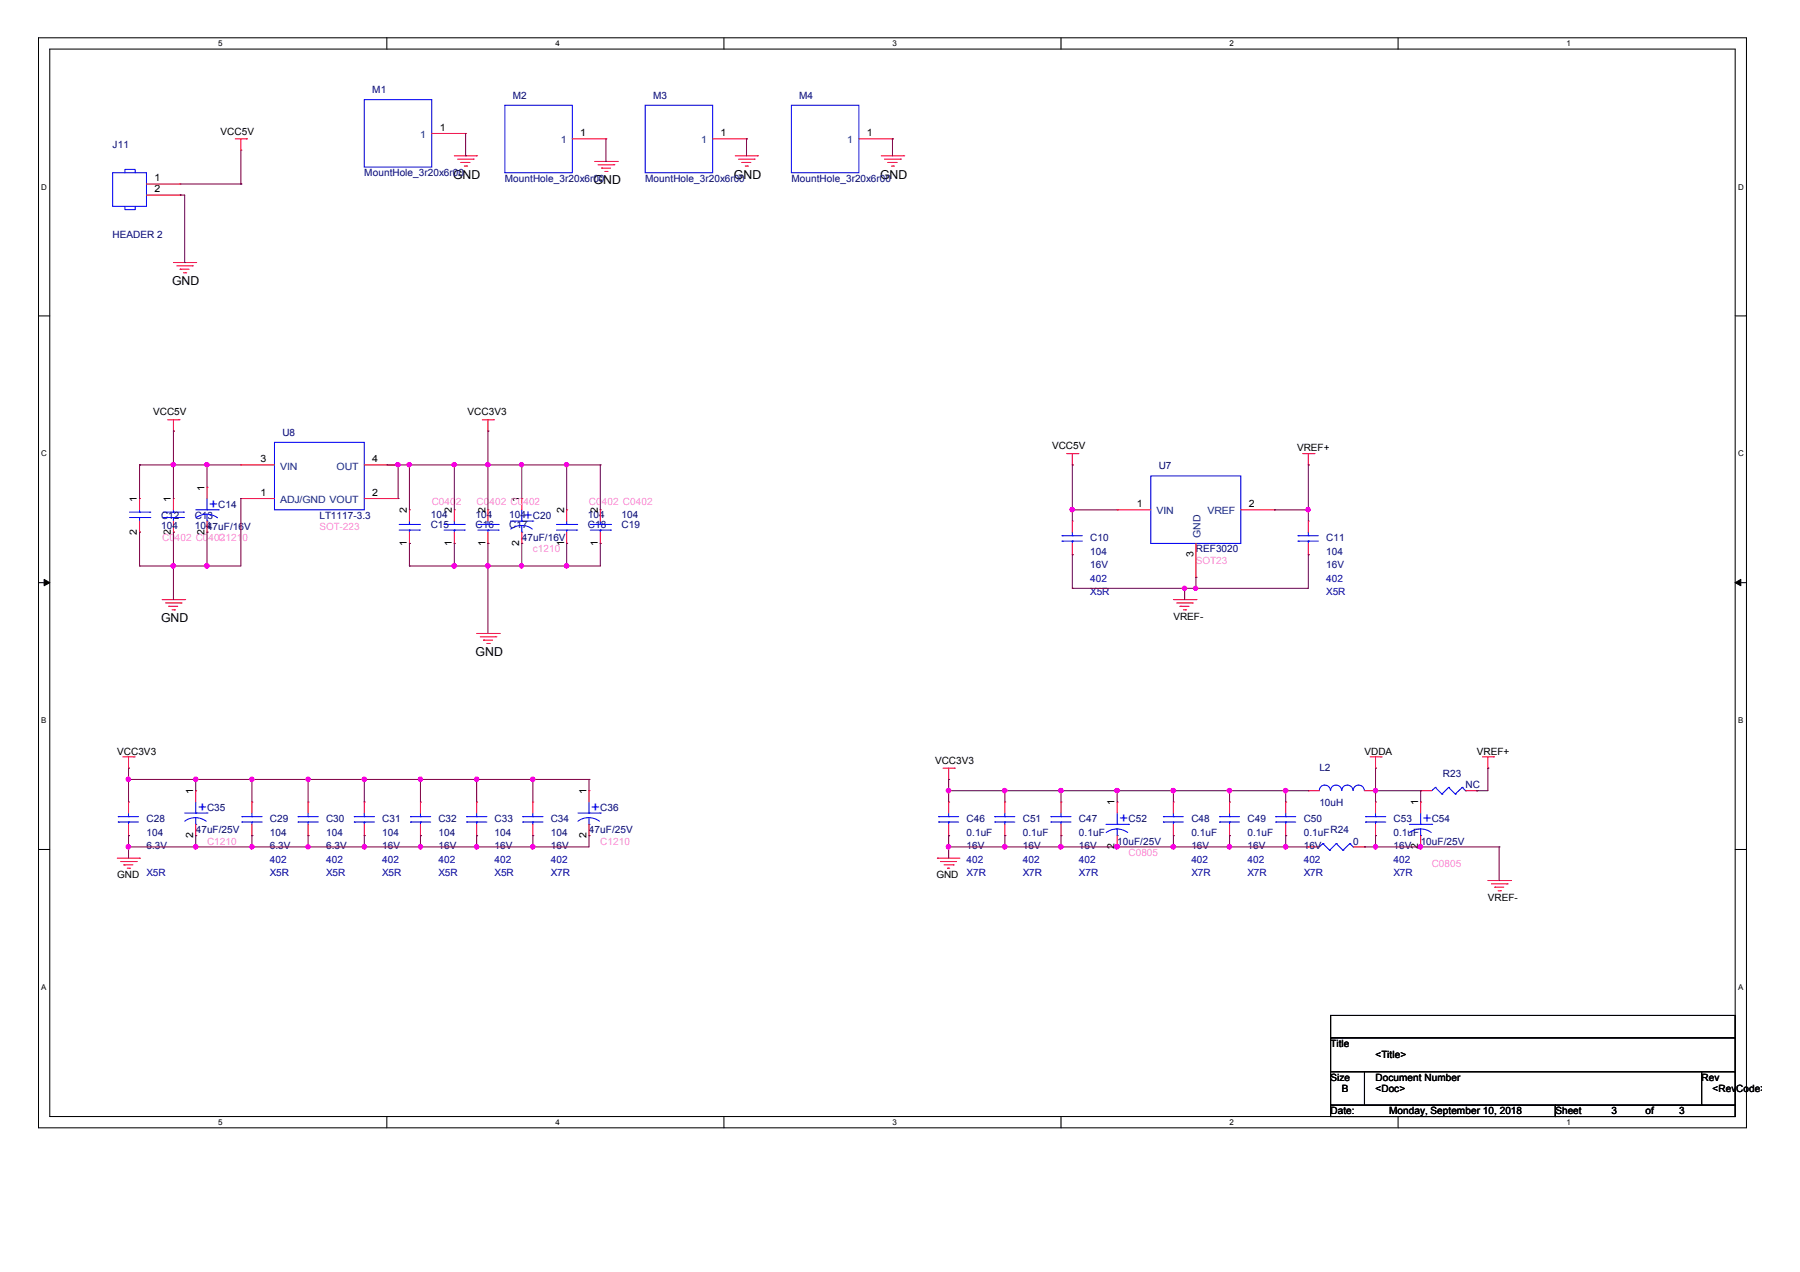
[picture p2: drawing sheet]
<svg xmlns="http://www.w3.org/2000/svg" width="297mm" height="210mm" viewBox="0 0 297 210" stroke-linecap="round" stroke-linejoin="round" font-family="sans-serif">
<path d="M6.3 6.2h281.9v179.9h-281.9zM8.2 8.1h278.1v176.1h-278.1z" fill="none" stroke="#000" stroke-width=".17"/>
<g fill="#fff">
<path d="M36 6.4h.7v1.5h-.7z"/>
<path d="M36 184.5h.7v1.4h-.7z"/>
</g>
<path d="M63.8 6.2v1.9M63.8 184.2v1.9" fill="none" stroke="#000" stroke-width=".17"/>
<g fill="#fff">
<path d="M91.7 6.4h.7v1.5h-.7z"/>
<path d="M91.7 184.5h.7v1.4h-.7z"/>
</g>
<path d="M119.5 6.2v1.9M119.5 184.2v1.9" fill="none" stroke="#000" stroke-width=".17"/>
<g fill="#fff">
<path d="M147.3 6.4h.7v1.5h-.7z"/>
<path d="M147.3 184.5h.7v1.4h-.7z"/>
</g>
<path d="M175.1 6.2v1.9M175.1 184.2v1.9" fill="none" stroke="#000" stroke-width=".17"/>
<g fill="#fff">
<path d="M202.9 6.4h.7v1.5h-.7z"/>
<path d="M202.9 184.5h.7v1.4h-.7z"/>
</g>
<path d="M230.7 6.2v1.9M230.7 184.2v1.9" fill="none" stroke="#000" stroke-width=".17"/>
<g fill="#fff">
<path d="M258.5 6.4h.7v1.5h-.7z"/>
<path d="M258.5 184.5h.7v1.4h-.7z"/>
<path d="M6.8 30.1h.9v1.5h-.9z"/>
<path d="M286.8 30.1h.9v1.5h-.9z"/>
<path d="M6.8 74.1h.9v1.5h-.9z"/>
<path d="M286.8 74.1h.9v1.5h-.9z"/>
</g>
<path d="M6.3 52.1h1.9M286.3 52.1h1.9" fill="none" stroke="#000" stroke-width=".17"/>
<g fill="#fff">
<path d="M6.8 118.2h.9v1.4h-.9z"/>
<path d="M286.8 118.2h.9v1.4h-.9z"/>
</g>
<path d="M6.3 96.2h1.9M286.3 96.2h1.9" fill="none" stroke="#000" stroke-width=".17"/>
<g fill="#000" stroke="#000" stroke-width=".17">
<path d="M7.3 95.6l.9 .6-.9 .5z" fill-rule="evenodd"/>
<path d="M286.3 96.2l1-.6v1.1z" fill-rule="evenodd"/>
</g>
<g fill="#fff">
<path d="M6.8 162.2h.8v1.5h-.8z"/>
<path d="M286.8 162.2h.8v1.5h-.8z"/>
</g>
<path d="M6.3 140.2h1.9M286.3 140.2h1.9M219.6 167.6h66.7v3.7h-66.7zM219.6 171.3h66.7v5.5h-66.7zM219.6 176.8h5.6v5.6h-5.6zM225.2 176.8h55.6v5.6h-55.6zM280.8 176.8h5.5v5.6h-5.5zM219.6 182.4h37.1v1.8h-37.1zM256.7 182.4h29.6v1.8h-29.6z" fill="none" stroke="#000" stroke-width=".17"/>
<g fill="none" stroke="#f00" stroke-width=".17">
<path d="M24.2 30.4h5.5M24.2 32.2h5.5M29.7 30.4h.1M29.7 32.2h.1M38.8 22.9h1.9M39.8 24.8h.1M39.8 22.9v1.9M40.7 22.9h.1M71.2 22h5.6M75 25.7h3.7M75.5 26.3h2.6M76.1 26.8h.1"/>
<path d="M76.1 26.8h1.5M76.6 27.4h.4M76.8 22h.1M77 27.4h.1M78.1 26.3h.1M78.7 25.7h.1M94.4 22.9h5.6M98.1 26.6h3.8M98.7 27.2h2.6M99.3 27.7h.1M99.3 27.7h1.5M99.8 28.3h.4"/>
<path d="M100 22.9h.1M100.2 28.3h.1M101.3 27.2h.1M101.9 26.6h.1M117.6 22.9h5.6M121.3 25.7h3.7M121.9 26.3h2.6M122.4 26.8h.1M122.4 26.8h1.5M123 27.4h.4M123.2 22.9h.1M123.4 27.4h.1"/>
<path d="M124.5 26.3h.1M125 25.7h.1M141.7 22.9h5.6M145.4 25.7h3.7M146 26.3h2.6M146.5 26.8h.1M146.5 26.8h1.5M147.1 27.4h.3M147.3 22.9h.1M147.4 27.4h.1M148.6 26.3h.1M149.1 25.7h.1"/>
<path d="M28.6 43.3h3.7M29.2 43.9h2.5M29.7 44.4h.1M29.7 44.4h1.5M30.3 45h.3M30.6 45h.1M31.7 43.9h.1M32.3 43.3h.1M27.7 69.3h1.8M28.6 71.1h.1M28.6 69.3v1.8M29.5 69.3h.1"/>
<path d="M39.8 76.7h.1M39.8 76.7h5.5M60.1 76.7h5.6M65.7 76.7h.1M79.6 69.3h1.8M80.5 71.1h.1M80.5 69.3v1.8M81.4 69.3h.1M176 74.9h1.9M177 76.7h.1M177 74.9v1.8M177.9 74.9h.1"/>
<path d="M215 74.9h1.8M215.9 76.7h.1M215.9 74.9v1.8M216.8 74.9h.1M23 82.3h.1M23 87.8h.1M23 82.3v1.8M23 86v1.8M26.8 98.9h3.7M27.3 99.5h2.6M28.6 82.3h.1M28.6 87.8h.1"/>
<path d="M28.6 82.3v1.8M28.6 86v1.8M29.9 99.5h.1M30.5 98.9h.1M34.2 80.4h.1M34.2 87.8h.1M34.2 80.4v1.9M34.2 86v1.8M39.8 82.3h.1M39.8 82.3h5.5M60.1 82.3h5.6M65.7 82.3h.1"/>
<path d="M67.6 89.7h.1M67.6 84.1h.1M67.6 84.1v1.9M67.6 87.8v1.9M75 89.7h.1M75 84.1h.1M75 84.1v1.9M75 87.8v1.9M80.5 89.7h.1M80.5 84.1h.1M80.5 84.1v1.9M80.5 87.8v1.9"/>
<path d="M86.1 82.3h.1M86.1 89.7h.1M86.1 82.3v1.8M86.1 87.8v1.9M93.5 89.7h.1M93.5 84.1h.1M93.5 84.1v1.9M93.5 87.8v1.9M99.1 89.7h.1M99.1 84.1h.1M99.1 84.1v1.9M99.1 87.8v1.9"/>
<path d="M177 91.5h.1M177 86h.1M177 86v1.8M177 89.7v1.8M184.4 84.1h.1M184.4 84.1h5.5M193.6 98.9h3.8M194.2 99.5h2.6M196.8 99.5h.1M197.4 98.9h.1M197.4 95.3h.1M197.4 89.7v5.6"/>
<path d="M204.8 84.1h5.5M210.3 84.1h.1M215.9 91.5h.1M215.9 86h.1M215.9 86v1.8M215.9 89.7v1.8M27.9 100h.1M27.9 100h1.4M28.4 100.6h.4M28.8 100.6h.1M78.7 104.5h3.7M79.2 105.1h2.6"/>
<path d="M79.8 105.6h.1M79.8 105.6h1.5M80.3 106.2h.4M80.7 106.2h.1M81.8 105.1h.1M82.4 104.5h.1M194.7 100h.1M194.7 100h1.5M195.3 100.6h.4M195.7 100.6h.1M20.3 124.9h1.8M21.2 126.8h.1"/>
<path d="M21.2 137.9h.1M21.2 132.3h.1M21.2 124.9v1.9M21.2 132.3v1.9M21.2 136v1.9M22.1 124.9h.1M32.3 130.5h.1M32.3 137.9h.1M32.3 130.5v1.8M32.3 136v1.9M41.6 137.9h.1M41.6 132.3h.1"/>
<path d="M41.6 132.3v1.9M41.6 136v1.9M50.8 137.9h.1M50.8 132.3h.1M50.8 132.3v1.9M50.8 136v1.9M60.1 137.9h.1M60.1 132.3h.1M60.1 132.3v1.9M60.1 136v1.9M69.4 137.9h.1M69.4 132.3h.1"/>
<path d="M69.4 132.3v1.9M69.4 136v1.9M78.7 137.9h.1M78.7 132.3h.1M78.7 132.3v1.9M78.7 136v1.9M87.9 137.9h.1M87.9 132.3h.1M87.9 132.3v1.9M87.9 136v1.9M97.2 130.5h.1M97.2 137.9h.1"/>
<path d="M97.2 130.5v1.8M97.2 136v1.9M155.6 126.8h1.9M156.5 128.6h.1M156.5 137.9h.1M156.5 132.3h.1M156.5 126.8v1.8M156.5 132.3v1.9M156.5 136v1.9M157.5 126.8h.1M165.8 137.9h.1M165.8 132.3h.1"/>
<path d="M165.8 132.3v1.9M165.8 136v1.9M175.1 137.9h.1M175.1 132.3h.1M175.1 132.3v1.9M175.1 136v1.9M184.4 132.3h.1M184.4 139.8h.1M184.4 132.3v1.9M184.4 137.9v1.9M193.6 137.9h.1M193.6 132.3h.1"/>
<path d="M193.6 132.3v1.9M193.6 136v1.9M202.9 137.9h.1M202.9 132.3h.1M202.9 132.3v1.9M202.9 136v1.9M212.2 137.9h.1M212.2 132.3h.1M212.2 132.3v1.9M212.2 136v1.9M215.9 130.5h.1M215.9 139.8h.1"/>
<path d="M215.9 130.5h1.8M215.9 139.8h1.8M223.3 139.8h1.9M225.2 139.8h.1M225.2 130.5h1.8M226.1 124.9h1.8M227 126.8h.1M227 130.5h.1M227 137.9h.1M227 132.3h.1M227 124.9v1.9M227 132.3v1.9"/>
<path d="M227 136v1.9M227.9 124.9h.1M234.4 132.3h.1M234.4 139.8h.1M234.4 130.5h.1M234.4 132.3v1.9M234.4 137.9v1.9M234.4 130.5h1.9M241.9 130.5h1.8M243.7 130.5h.1M244.6 124.9h1.9M245.5 126.8h.1"/>
<path d="M245.5 124.9v1.9M246.5 124.9h.1M19.3 141.6h3.7M19.9 142.2h2.6M20.4 142.7h.1M20.4 142.7h1.5M21 143.3h.4M21.4 143.3h.1M22.5 142.2h.1M23 141.6h.1M154.7 141.6h.1M154.7 141.6h3.7"/>
<path d="M155.2 142.2h.1M155.2 142.2h2.7M155.8 142.7h1.5M156.4 143.3h.1M156.4 143.3h.3M157.3 142.7h.1M245.5 145.3h3.8M246.1 145.9h2.6M246.7 146.4h.1M246.7 146.4h1.5M247.2 147h.4M247.6 147h.1"/>
<path d="M248.7 145.9h.1M249.3 145.3h.1"/>
</g>
<g fill="none" stroke="#00f" stroke-width=".17">
<path d="M60.1 16.4h11.1v11.2h-11.1zM83.3 17.4h11.1v11.1h-11.1zM106.5 17.4h11.1v11.1h-11.1zM130.6 17.4h11.1v11.1h-11.1zM18.6 28.5h5.6v5.6h-5.6zM20.6 28.5v-.5h1.7v.5M20.6 34.1v.5h1.7v-.5M45.3 73h14.8v11.1h-14.8zM189.9 78.5h14.9v11.2h-14.9zM21.4 85.4h3.3M21.4 84.5h3.3M23 84.5h.1"/>
<path d="M23 85.4h.1M23 84.1v.4M23 85.4v.6M24.7 85.4h.1M24.7 84.5h.1M26.9 85.4h3.4M26.9 84.5h3.4M28.6 84.5h.1M28.6 85.4h.1M28.6 84.1v.4M28.6 85.4v.6M30.3 85.4h.1"/>
<path d="M30.3 84.5h.1M32.3 84.1h3.7M32.3 85.4a2.96 2.96 0 0 1 3.6 0M34.2 86h.1M34.2 84.1h.1M34.2 82.3v1.8M34.2 84.9v1.1M36 84.1h.1M65.9 86.5h3.3M65.9 87.5h3.3M67.6 87.5h.1M67.6 86.5h.1"/>
<path d="M67.6 86v.5M67.6 87.5v.3M69.2 86.5h.1M69.2 87.5h.1M73.3 86.5h3.3M73.3 87.5h3.3M75 87.5h.1M75 86.5h.1M75 86v.5M75 87.5v.3M76.6 86.5h.1M76.6 87.5h.1"/>
<path d="M78.9 86.5h3.3M78.9 87.5h3.3M80.5 87.5h.1M80.5 86.5h.1M80.5 86v.5M80.5 87.5v.3M82.2 86.5h.1M82.2 87.5h.1M84.2 86h3.7M84.3 87.3a2.96 2.96 0 0 1 3.5 0M86.1 87.8h.1M86.1 86h.1"/>
<path d="M86.1 84.1v1.9M86.1 86.7v1.1M87.9 86h.1M91.8 86.5h3.4M91.8 87.5h3.4M93.5 87.5h.1M93.5 86.5h.1M93.5 86v.5M93.5 87.5v.3M95.2 86.5h.1M95.2 87.5h.1M97.4 86.5h3.4"/>
<path d="M97.4 87.5h3.4M99.1 87.5h.1M99.1 86.5h.1M99.1 86v.5M99.1 87.5v.3M100.8 86.5h.1M100.8 87.5h.1M175.3 88.4h.1M175.3 89.3h.1M175.3 88.4h3.3M175.3 89.3h3.3M177 89.3h.1"/>
<path d="M177 88.4h.1M177 87.8v.6M177 89.3v.4M214.2 88.4h.1M214.2 89.3h.1M214.2 88.4h3.4M214.2 89.3h3.4M215.9 89.3h.1M215.9 88.4h.1M215.9 87.8v.6M215.9 89.3v.4M19.5 134.8h.1"/>
<path d="M19.5 135.7h.1M19.5 134.8h3.4M19.5 135.7h3.4M21.2 135.7h.1M21.2 134.8h.1M21.2 134.2v.6M21.2 135.7v.3M30.5 135.5a2.96 2.96 0 0 1 3.5 0M30.5 134.2h3.7M32.3 136h.1M32.3 134.2h.1M32.3 132.3v1.9"/>
<path d="M32.3 134.9v1.1M34.2 134.2h.1M39.9 134.8h.1M39.9 135.7h.1M39.9 134.8h3.4M39.9 135.7h3.4M41.6 135.7h.1M41.6 134.8h.1M41.6 134.2v.6M41.6 135.7v.3M49.2 134.8h.1M49.2 135.7h.1"/>
<path d="M49.2 134.8h3.3M49.2 135.7h3.3M50.8 135.7h.1M50.8 134.8h.1M50.8 134.2v.6M50.8 135.7v.3M58.5 134.8h.1M58.5 135.7h.1M58.5 134.8h3.3M58.5 135.7h3.3M60.1 135.7h.1M60.1 134.8h.1"/>
<path d="M60.1 134.2v.6M60.1 135.7v.3M67.7 134.8h.1M67.7 135.7h.1M67.7 134.8h3.4M67.7 135.7h3.4M69.4 135.7h.1M69.4 134.8h.1M69.4 134.2v.6M69.4 135.7v.3M77 134.8h.1M77 135.7h.1"/>
<path d="M77 134.8h3.3M77 135.7h3.3M78.7 135.7h.1M78.7 134.8h.1M78.7 134.2v.6M78.7 135.7v.3M86.3 134.8h.1M86.3 135.7h.1M86.3 134.8h3.3M86.3 135.7h3.3M87.9 135.7h.1M87.9 134.8h.1"/>
<path d="M87.9 134.2v.6M87.9 135.7v.3M95.4 135.5a2.96 2.96 0 0 1 3.5 0M95.4 134.2h3.7M97.2 136h.1M97.2 134.2h.1M97.2 132.3v1.9M97.2 134.9v1.1M99.1 134.2h.1M154.9 134.8h.1M154.9 135.7h.1M154.9 134.8h3.3"/>
<path d="M154.9 135.7h3.3M156.5 135.7h.1M156.5 134.8h.1M156.5 134.2v.6M156.5 135.7v.3M164.2 134.8h.1M164.2 135.7h.1M164.2 134.8h3.3M164.2 135.7h3.3M165.8 135.7h.1M165.8 134.8h.1M165.8 134.2v.6"/>
<path d="M165.8 135.7v.3M173.4 134.8h.1M173.4 135.7h.1M173.4 134.8h3.3M173.4 135.7h3.3M175.1 135.7h.1M175.1 134.8h.1M175.1 134.2v.6M175.1 135.7v.3M182.5 136h3.7M182.5 137.4a2.96 2.96 0 0 1 3.6 0M184.4 137.9h.1"/>
<path d="M184.4 136h.1M184.4 134.2v1.8M184.4 136.8v1.1M186.2 136h.1M192 134.8h.1M192 135.7h.1M192 134.8h3.3M192 135.7h3.3M193.6 135.7h.1M193.6 134.8h.1M193.6 134.2v.6M193.6 135.7v.3"/>
<path d="M201.3 134.8h.1M201.3 135.7h.1M201.3 134.8h3.3M201.3 135.7h3.3M202.9 135.7h.1M202.9 134.8h.1M202.9 134.2v.6M202.9 135.7v.3M210.5 134.8h.1M210.5 135.7h.1M210.5 134.8h3.3M210.5 135.7h3.3"/>
<path d="M212.2 135.7h.1M212.2 134.8h.1M212.2 134.2v.6M212.2 135.7v.3M217.7 130.4a.91 .91 0 0 1 .9-.8 .91 .91 0 0 1 .9 .8M218.3 139.2h.1M218.3 139.2l-.6 .6M218.3 139.2l1.1 1.1M219.6 130.4a.91 .91 0 0 1 .9-.8 .91 .91 0 0 1 .9 .8M220.5 139.2h.1M220.5 139.2l-1.1 1.1M220.5 139.2l1.1 1.1"/>
<path d="M221.4 130.4a.91 .91 0 0 1 1-.8 .91 .91 0 0 1 .9 .8M222.8 139.2h.1M222.8 139.2l-1.2 1.1M222.8 139.2l.5 .6M223.3 130.4a.91 .91 0 0 1 .9-.8 .91 .91 0 0 1 .9 .8M223.3 139.8h.1M225.3 134.8h.1M225.3 135.7h.1M225.3 134.8h3.4M225.3 135.7h3.4M227 135.7h.1M227 134.8h.1"/>
<path d="M227 134.2v.6M227 135.7v.3M232.6 136h3.7M232.6 137.4a2.96 2.96 0 0 1 3.6 0M234.4 137.9h.1M234.4 136h.1M234.4 134.2v1.8M234.4 136.8v1.1M236.3 136h.1M236.9 129.9h.1M236.9 129.9l-.6 .6M236.9 129.9l1.1 1.1"/>
<path d="M238 131h.1M239.1 129.9h.1M239.1 129.9l-1.1 1.1M239.1 129.9l1.1 1.1M240.2 131h.1M241.3 129.9h.1M241.3 129.9l-1.1 1.1M241.3 129.9l.6 .6M241.9 130.5h.1M219.4 140.3h.1M221.6 140.3h.1"/>
</g>
<g fill="none" stroke="#800040" stroke-width=".17">
<path d="M29.7 32.2h.1M29.7 32.2h.8v11.1M29.7 30.4h10.1M39.8 30.4h.1M39.8 24.8v5.6M76.8 25.7h.1M76.8 22v3.7M100 26.6h.1M100 22.9v3.7M123.2 22.9h.1M123.2 22.9v2.8M147.3 22.9h.1"/>
<path d="M147.3 22.9v2.8M30.5 43.3h.1M23 76.7h.1M23 76.7h16.8M23 76.7v5.6M28.6 71.1h.1M28.6 76.7h.1M28.6 71.1v11.2M34.2 76.7h.1M34.2 76.7v3.7M63.8 76.7h.1M63.8 76.7h35.3"/>
<path d="M65.7 76.7h.1M65.7 76.7v5.6M67.6 76.7h.1M67.6 76.7v7.4M75 76.7h.1M75 76.7v7.4M80.5 76.7h.1M80.5 71.1h.1M80.5 71.1v13M86.1 76.7h.1M86.1 76.7v5.6M93.5 76.7h.1"/>
<path d="M93.5 76.7v7.4M99.1 76.7h.1M99.1 76.7v7.4M177 76.7h.1M177 76.7v9.3M215.9 76.7h.1M215.9 76.7v9.3M23 87.8h.1M23 93.4h.1M23 87.8v5.6M28.6 87.8h.1M28.6 93.4h.1"/>
<path d="M28.6 87.8v11.1M34.2 93.4h.1M34.2 87.8h.1M34.2 87.8v5.6M39.8 82.3h.1M39.8 82.3v11.1h-16.8M67.6 89.7h.1M67.6 93.4h.1M67.6 89.7v3.7M75 89.7h.1M75 93.4h.1M75 89.7v3.7"/>
<path d="M80.5 93.4h.1M80.5 89.7h.1M80.5 89.7v14.8M86.1 89.7h.1M86.1 93.4h.1M86.1 89.7v3.7M93.5 89.7h.1M93.5 93.4h.1M93.5 89.7v3.7M99.1 89.7h.1M99.1 89.7v3.7h-31.5M177 84.1h.1"/>
<path d="M177 91.5h.1M177 97.1h.1M177 91.5v5.6M177 84.1h7.4M195.5 97.1h.1M195.5 97.1v1.8M197.4 97.1h.1M197.4 95.3h.1M197.4 95.3v1.8M210.3 84.1h.1M210.3 84.1h5.6M215.9 84.1h.1"/>
<path d="M215.9 91.5h.1M215.9 91.5v5.6h-38.9M21.2 126.8h.1M21.2 139.8h.1M21.2 128.6h.1M21.2 137.9h.1M21.2 126.8v5.5M21.2 137.9v3.7M21.2 128.6h76M32.3 128.6h.1M32.3 139.8h.1M32.3 137.9h.1"/>
<path d="M32.3 128.6v1.9M32.3 137.9v1.9M41.6 128.6h.1M41.6 137.9h.1M41.6 139.8h.1M41.6 128.6v3.7M41.6 137.9v1.9M50.8 139.8h.1M50.8 128.6h.1M50.8 137.9h.1M50.8 128.6v3.7M50.8 137.9v1.9"/>
<path d="M60.1 137.9h.1M60.1 139.8h.1M60.1 128.6h.1M60.1 128.6v3.7M60.1 137.9v1.9M69.4 137.9h.1M69.4 139.8h.1M69.4 128.6h.1M69.4 128.6v3.7M69.4 137.9v1.9M78.7 128.6h.1M78.7 139.8h.1"/>
<path d="M78.7 137.9h.1M78.7 128.6v3.7M78.7 137.9v1.9M87.9 128.6h.1M87.9 137.9h.1M87.9 139.8h.1M87.9 128.6v3.7M87.9 137.9v1.9M97.2 128.6h.1M97.2 137.9h.1M97.2 137.9v1.9h-76M97.2 128.6v1.9"/>
<path d="M156.5 130.5h.1M156.5 139.8h.1M156.5 137.9h.1M156.5 128.6h.1M156.5 130.5h59.4M156.5 139.8h59.4M156.5 128.6v3.7M156.5 137.9v3.7M165.8 130.5h.1M165.8 139.8h.1M165.8 137.9h.1M165.8 130.5v1.8"/>
<path d="M165.8 137.9v1.9M175.1 130.5h.1M175.1 137.9h.1M175.1 139.8h.1M175.1 130.5v1.8M175.1 137.9v1.9M184.4 130.5h.1M184.4 139.8h.1M184.4 130.5v1.8M193.6 137.9h.1M193.6 130.5h.1M193.6 139.8h.1"/>
<path d="M193.6 130.5v1.8M193.6 137.9v1.9M202.9 130.5h.1M202.9 139.8h.1M202.9 137.9h.1M202.9 130.5v1.8M202.9 137.9v1.9M212.2 130.5h.1M212.2 137.9h.1M212.2 139.8h.1M212.2 130.5v1.8M212.2 137.9v1.9"/>
<path d="M225.2 139.8h.1M225.2 139.8h22.2M227 126.8h.1M227 139.8h.1M227 137.9h.1M227 130.5h.1M227 130.5h7.4M227 126.8v5.5M227 137.9v1.9M234.4 130.5h.1M234.4 139.8h.1M234.4 130.5v1.8"/>
<path d="M243.7 130.5h.1M245.5 126.8h.1M245.5 126.8v3.7h-1.8M247.4 139.8h.1M247.4 139.8v5.5"/>
</g>
<g fill="#f0f" stroke="#f0f" stroke-width=".17">
<circle cx="28.6" cy="76.7" r=".36"/>
<circle cx="65.7" cy="76.7" r=".36"/>
<circle cx="34.1" cy="93.4" r=".37"/>
<circle cx="28.6" cy="93.4" r=".37"/>
<circle cx="80.5" cy="93.4" r=".37"/>
<circle cx="86.1" cy="76.7" r=".34"/>
<circle cx="67.5" cy="76.7" r=".34"/>
<circle cx="93.5" cy="76.7" r=".36"/>
<circle cx="86" cy="93.4" r=".35"/>
<circle cx="93.5" cy="93.4" r=".37"/>
<circle cx="80.5" cy="76.7" r=".36"/>
<circle cx="75" cy="76.7" r=".36"/>
<circle cx="74.9" cy="93.4" r=".37"/>
<circle cx="34.1" cy="76.7" r=".36"/>
<circle cx="165.8" cy="139.7" r=".37"/>
<circle cx="212.1" cy="130.5" r=".37"/>
<circle cx="212.1" cy="139.7" r=".37"/>
<circle cx="202.9" cy="139.7" r=".37"/>
<circle cx="156.5" cy="139.7" r=".37"/>
<circle cx="202.9" cy="130.5" r=".37"/>
<circle cx="193.6" cy="130.5" r=".37"/>
<circle cx="156.5" cy="130.5" r=".37"/>
<circle cx="165.8" cy="130.5" r=".37"/>
<circle cx="227" cy="130.5" r=".35"/>
<circle cx="60.1" cy="139.7" r=".35"/>
<circle cx="21.2" cy="128.6" r=".35"/>
<circle cx="78.6" cy="139.7" r=".35"/>
<circle cx="69.4" cy="139.7" r=".35"/>
<circle cx="21.2" cy="139.7" r=".35"/>
<circle cx="32.3" cy="128.6" r=".35"/>
<circle cx="87.9" cy="128.6" r=".35"/>
<circle cx="78.6" cy="128.6" r=".35"/>
<circle cx="69.4" cy="128.6" r=".35"/>
<circle cx="60.1" cy="128.6" r=".35"/>
<circle cx="50.8" cy="128.6" r=".35"/>
<circle cx="41.6" cy="128.6" r=".35"/>
<circle cx="50.8" cy="139.7" r=".35"/>
<circle cx="41.6" cy="139.7" r=".35"/>
<circle cx="87.9" cy="139.7" r=".35"/>
<circle cx="32.3" cy="139.7" r=".35"/>
<circle cx="184.3" cy="130.5" r=".37"/>
<circle cx="175.1" cy="130.5" r=".37"/>
<circle cx="193.6" cy="139.7" r=".37"/>
<circle cx="234.4" cy="139.7" r=".35"/>
<circle cx="227" cy="139.7" r=".35"/>
<circle cx="176.9" cy="84.1" r=".37"/>
<circle cx="197.3" cy="97.1" r=".34"/>
<circle cx="195.5" cy="97.1" r=".36"/>
<circle cx="215.8" cy="84.1" r=".35"/>
<circle cx="184.3" cy="139.7" r=".37"/>
<circle cx="175.1" cy="139.7" r=".37"/>
</g>
<g font-size="2.4" fill="#00f">
<text x="34.5" y="83.9">+</text>
<text x="86.4" y="85.8">+</text>
<text x="32.7" y="134">+</text>
<text x="97.6" y="134">+</text>
<text x="184.7" y="135.8">+</text>
<text x="234.8" y="135.8">+</text>
</g>
<g font-size="2">
<text x="74.8" y="29.5">GND</text>
<text x="121.1" y="29.5">GND</text>
<text x="145.2" y="29.5">GND</text>
<text x="98" y="30.4">GND</text>
<text x="28.4" y="47.1">GND</text>
<text x="26.6" y="102.7">GND</text>
<text x="78.5" y="108.3">GND</text>
</g>
<g font-size="1.7" fill="#000080">
<text x="61.4" y="15.3">M1</text>
<text x="84.6" y="16.3">M2</text>
<text x="107.8" y="16.3">M3</text>
<text x="131.9" y="16.3">M4</text>
<text x="18.6" y="24.4">J11</text>
<text x="60.1" y="29.1">MountHole_3r20x6r00</text>
<text x="83.3" y="30">MountHole_3r20x6r00</text>
<text x="106.5" y="30">MountHole_3r20x6r00</text>
<text x="130.6" y="30">MountHole_3r20x6r00</text>
<text x="18.6" y="39.3">HEADER 2</text>
<text x="46.6" y="71.9">U8</text>
<text x="191.2" y="77.4">U7</text>
<text x="36" y="83.7">C14</text>
<text x="26.6" y="85.6">C12</text>
<text x="26.6" y="87.3">104</text>
<text x="32.1" y="85.6">C13</text>
<text x="32.1" y="87.3">104</text>
<text x="34.2" y="87.5">47uF/16V</text>
<text x="52.7" y="85.6">LT1117-3.3</text>
<text x="71.1" y="87.1">C15</text>
<text x="71.1" y="85.4">104</text>
<text x="78.5" y="87.1">C16</text>
<text x="78.5" y="85.4">104</text>
<text x="84" y="87.1">C17</text>
<text x="84" y="85.4">104 C20</text>
<text x="86.1" y="89.3">47uF/16V</text>
<text x="97" y="87.1">C18</text>
<text x="97" y="85.4">104</text>
<text x="102.6" y="87.1">C19</text>
<text x="102.6" y="85.4">104</text>
<text x="179.9" y="89.3">C10</text>
<text x="218.9" y="89.3">C11</text>
<text x="179.9" y="91.5">104</text>
<text x="179.9" y="93.8">16V</text>
<text x="197.4" y="91.2">REF3020</text>
<text x="218.9" y="91.5">104</text>
<text x="218.9" y="93.8">16V</text>
<text x="217.7" y="127.3">L2</text>
<text x="238.1" y="128.2">R23</text>
<text x="241.9" y="130.1">NC</text>
<text x="24.2" y="135.7">C28</text>
<text x="24.2" y="137.9">104</text>
<text x="32.3" y="137.5">47uF/25V</text>
<text x="34.2" y="133.8">C35</text>
<text x="44.5" y="135.7">C29</text>
<text x="44.5" y="137.9">104</text>
<text x="53.8" y="135.7">C30</text>
<text x="53.8" y="137.9">104</text>
<text x="63.1" y="135.7">C31</text>
<text x="63.1" y="137.9">104</text>
<text x="72.3" y="135.7">C32</text>
<text x="72.3" y="137.9">104</text>
<text x="81.6" y="135.7">C33</text>
<text x="81.6" y="137.9">104</text>
<text x="90.9" y="135.7">C34</text>
<text x="90.9" y="137.9">104</text>
<text x="97.2" y="137.5">47uF/25V</text>
<text x="99.1" y="133.8">C36</text>
<text x="159.5" y="135.7">C46</text>
<text x="159.5" y="137.9">0.1uF</text>
<text x="168.8" y="135.7">C51</text>
<text x="168.8" y="137.9">0.1uF</text>
<text x="178.1" y="135.7">C47</text>
<text x="178.1" y="137.9">0.1uF</text>
<text x="186.2" y="135.7">C52</text>
<text x="196.6" y="135.7">C48</text>
<text x="196.6" y="137.9">0.1uF</text>
<text x="205.9" y="135.7">C49</text>
<text x="205.9" y="137.9">0.1uF</text>
<text x="215.1" y="135.7">C50</text>
<text x="215.1" y="137.9">0.1uFR24</text>
<text x="217.7" y="133.1">10uH</text>
<text x="230" y="135.7">C53</text>
<text x="230" y="137.9">0.1uF</text>
<text x="236.3" y="135.7">C54</text>
<text x="24.2" y="140.1">6.3V</text>
<text x="44.5" y="140.1">6.3V</text>
<text x="53.8" y="140.1">6.3V</text>
<text x="63.1" y="140.1">16V</text>
<text x="72.3" y="140.1">16V</text>
<text x="81.6" y="140.1">16V</text>
<text x="90.9" y="140.1">16V</text>
<text x="159.5" y="140.1">16V</text>
<text x="168.8" y="140.1">16V</text>
<text x="178.1" y="140.1">16V</text>
<text x="184.4" y="139.4">10uF/25V</text>
<text x="196.6" y="140.1">16V</text>
<text x="205.9" y="140.1">16V</text>
<text x="215.1" y="140.1">16V</text>
<text x="223.3" y="139.4">0</text>
<text x="230" y="140.1">16V</text>
<text x="234.4" y="139.4">10uF/25V</text>
</g>
<g font-size="1.7">
<text x="36.4" y="22.2">VCC5V</text>
<text x="72.6" y="21.6">1</text>
<text x="95.8" y="22.5">1</text>
<text x="118.9" y="22.5">1</text>
<text x="143" y="22.5">1</text>
<text x="25.5" y="29.9">1</text>
<text x="25.5" y="31.8">2</text>
<text x="25.3" y="68.6">VCC5V</text>
<text x="77.2" y="68.6">VCC3V3</text>
<text x="43" y="76.3">3</text>
<text x="61.4" y="76.3">4</text>
<text x="173.6" y="74.1">VCC5V</text>
<text x="214" y="74.5">VREF+</text>
<text x="22.6" y="82.8" transform="rotate(-90 22.6 82.8)">1</text>
<text x="28.2" y="82.8" transform="rotate(-90 28.2 82.8)">1</text>
<text x="33.7" y="81" transform="rotate(-90 33.7 81)">1</text>
<text x="43" y="81.8">1</text>
<text x="61.4" y="81.8">2</text>
<text x="85.7" y="82.8" transform="rotate(-90 85.7 82.8)">1</text>
<text x="187.6" y="83.7">1</text>
<text x="206.1" y="83.7">2</text>
<text x="22.6" y="88.3" transform="rotate(-90 22.6 88.3)">2</text>
<text x="28.2" y="88.3" transform="rotate(-90 28.2 88.3)">2</text>
<text x="33.7" y="88.3" transform="rotate(-90 33.7 88.3)">2</text>
<text x="67.1" y="84.7" transform="rotate(-90 67.1 84.7)">2</text>
<text x="74.5" y="84.7" transform="rotate(-90 74.5 84.7)">2</text>
<text x="80.1" y="84.7" transform="rotate(-90 80.1 84.7)">2</text>
<text x="93.1" y="84.7" transform="rotate(-90 93.1 84.7)">2</text>
<text x="98.6" y="84.7" transform="rotate(-90 98.6 84.7)">2</text>
<text x="67.1" y="90.1" transform="rotate(-90 67.1 90.1)">1</text>
<text x="74.5" y="90.1" transform="rotate(-90 74.5 90.1)">1</text>
<text x="80.1" y="90.1" transform="rotate(-90 80.1 90.1)">1</text>
<text x="85.7" y="90.1" transform="rotate(-90 85.7 90.1)">2</text>
<text x="93.1" y="90.1" transform="rotate(-90 93.1 90.1)">1</text>
<text x="98.6" y="90.1" transform="rotate(-90 98.6 90.1)">1</text>
<text x="196.9" y="92" transform="rotate(-90 196.9 92)">3</text>
<text x="193.6" y="102.3">VREF-</text>
<text x="19.3" y="124.6">VCC3V3</text>
<text x="225.2" y="124.6">VDDA</text>
<text x="243.7" y="124.6">VREF+</text>
<text x="31.9" y="131" transform="rotate(-90 31.9 131)">1</text>
<text x="96.8" y="131" transform="rotate(-90 96.8 131)">1</text>
<text x="154.3" y="126">VCC3V3</text>
<text x="183.9" y="132.9" transform="rotate(-90 183.9 132.9)">1</text>
<text x="234" y="132.9" transform="rotate(-90 234 132.9)">1</text>
<text x="31.9" y="138.3" transform="rotate(-90 31.9 138.3)">2</text>
<text x="96.8" y="138.3" transform="rotate(-90 96.8 138.3)">2</text>
<text x="183.9" y="140.2" transform="rotate(-90 183.9 140.2)">2</text>
<text x="234" y="140.2" transform="rotate(-90 234 140.2)">2</text>
<text x="19.3" y="144.9">GND</text>
<text x="154.5" y="144.9">GND</text>
<text x="245.5" y="148.6">VREF-</text>
<text x="219.6" y="172.7">Title</text>
<text x="219.6" y="178.3">Size</text>
<text x="227" y="178.3">Document Number</text>
<text x="227" y="174.6">&lt;Title&gt;</text>
<text x="280.8" y="178.3">Rev</text>
<text x="219.6" y="183.9">Date:</text>
<text x="221.4" y="180.2">B</text>
<text x="227" y="180.2">&lt;Doc&gt;</text>
<text x="229.2" y="183.9">Monday, September 10, 2018</text>
<text x="256.7" y="183.9">Sheet</text>
<text x="265.9" y="183.9">3</text>
<text x="271.5" y="183.9">of</text>
<text x="277.1" y="183.9">3</text>
<text x="282.6" y="180.2">&lt;Rev</text>
<text x="286.5" y="180.2">Code&gt;</text>
</g>
<g font-size="1.7" fill="#004080">
<text x="69.3" y="22.8">1</text>
<text x="92.5" y="23.7">1</text>
<text x="115.7" y="23.7">1</text>
<text x="139.8" y="23.7">1</text>
<text x="46.2" y="77.5">VIN</text>
<text x="55.5" y="77.5">OUT</text>
<text x="46.2" y="83">ADJ/GND VOUT</text>
<text x="190.8" y="84.9">VIN</text>
<text x="198.1" y="88.7" transform="rotate(-90 198.1 88.7)">GND</text>
<text x="199.3" y="84.9">VREF</text>
</g>
<g font-size="1.7" fill="#ff80ff">
<text x="71.2" y="83.4">C0402</text>
<text x="78.7" y="83.4">C0402 C0402</text>
<text x="97.2" y="83.4">C0402 C0402</text>
<text x="26.8" y="89.3">C0402 C0402</text>
<text x="36" y="89.3">C1210</text>
<text x="52.7" y="87.5">SOT-223</text>
<text x="87.9" y="91.2">c1210</text>
<text x="197.4" y="93">SOT23</text>
<text x="34.2" y="139.4">C1210</text>
<text x="99.1" y="139.4">C1210</text>
<text x="186.2" y="141.2">C0805</text>
<text x="236.3" y="143.1">C0805</text>
</g>
<g font-size="1.7" fill="#0000a0">
<text x="179.9" y="96">402</text>
<text x="218.9" y="96">402</text>
<text x="179.9" y="98.2">X5R</text>
<text x="218.9" y="98.2">X5R</text>
<text x="44.5" y="142.3">402</text>
<text x="53.8" y="142.3">402</text>
<text x="63.1" y="142.3">402</text>
<text x="72.3" y="142.3">402</text>
<text x="81.6" y="142.3">402</text>
<text x="90.9" y="142.3">402</text>
<text x="159.5" y="142.3">402</text>
<text x="168.8" y="142.3">402</text>
<text x="178.1" y="142.3">402</text>
<text x="196.6" y="142.3">402</text>
<text x="205.9" y="142.3">402</text>
<text x="215.1" y="142.3">402</text>
<text x="230" y="142.3">402</text>
<text x="24.2" y="144.6">X5R</text>
<text x="44.5" y="144.6">X5R</text>
<text x="53.8" y="144.6">X5R</text>
<text x="63.1" y="144.6">X5R</text>
<text x="72.3" y="144.6">X5R</text>
<text x="81.6" y="144.6">X5R</text>
<text x="90.9" y="144.6">X7R</text>
<text x="159.5" y="144.6">X7R</text>
<text x="168.8" y="144.6">X7R</text>
<text x="178.1" y="144.6">X7R</text>
<text x="196.6" y="144.6">X7R</text>
<text x="205.9" y="144.6">X7R</text>
<text x="215.1" y="144.6">X7R</text>
<text x="230" y="144.6">X7R</text>
</g>
<g font-size="1.3">
<text x="36" y="7.6">5</text>
<text x="91.7" y="7.6">4</text>
<text x="147.3" y="7.6">3</text>
<text x="202.9" y="7.6">2</text>
<text x="258.5" y="7.6">1</text>
<text x="6.8" y="31.3">D</text>
<text x="286.8" y="31.3">D</text>
<text x="6.8" y="75.3">C</text>
<text x="286.8" y="75.3">C</text>
<text x="6.8" y="119.4">B</text>
<text x="286.8" y="119.4">B</text>
<text x="6.8" y="163.4">A</text>
<text x="286.8" y="163.4">A</text>
<text x="36" y="185.6">5</text>
<text x="91.7" y="185.6">4</text>
<text x="147.3" y="185.6">3</text>
<text x="202.9" y="185.6">2</text>
<text x="258.5" y="185.6">1</text>
</g>
</svg>
